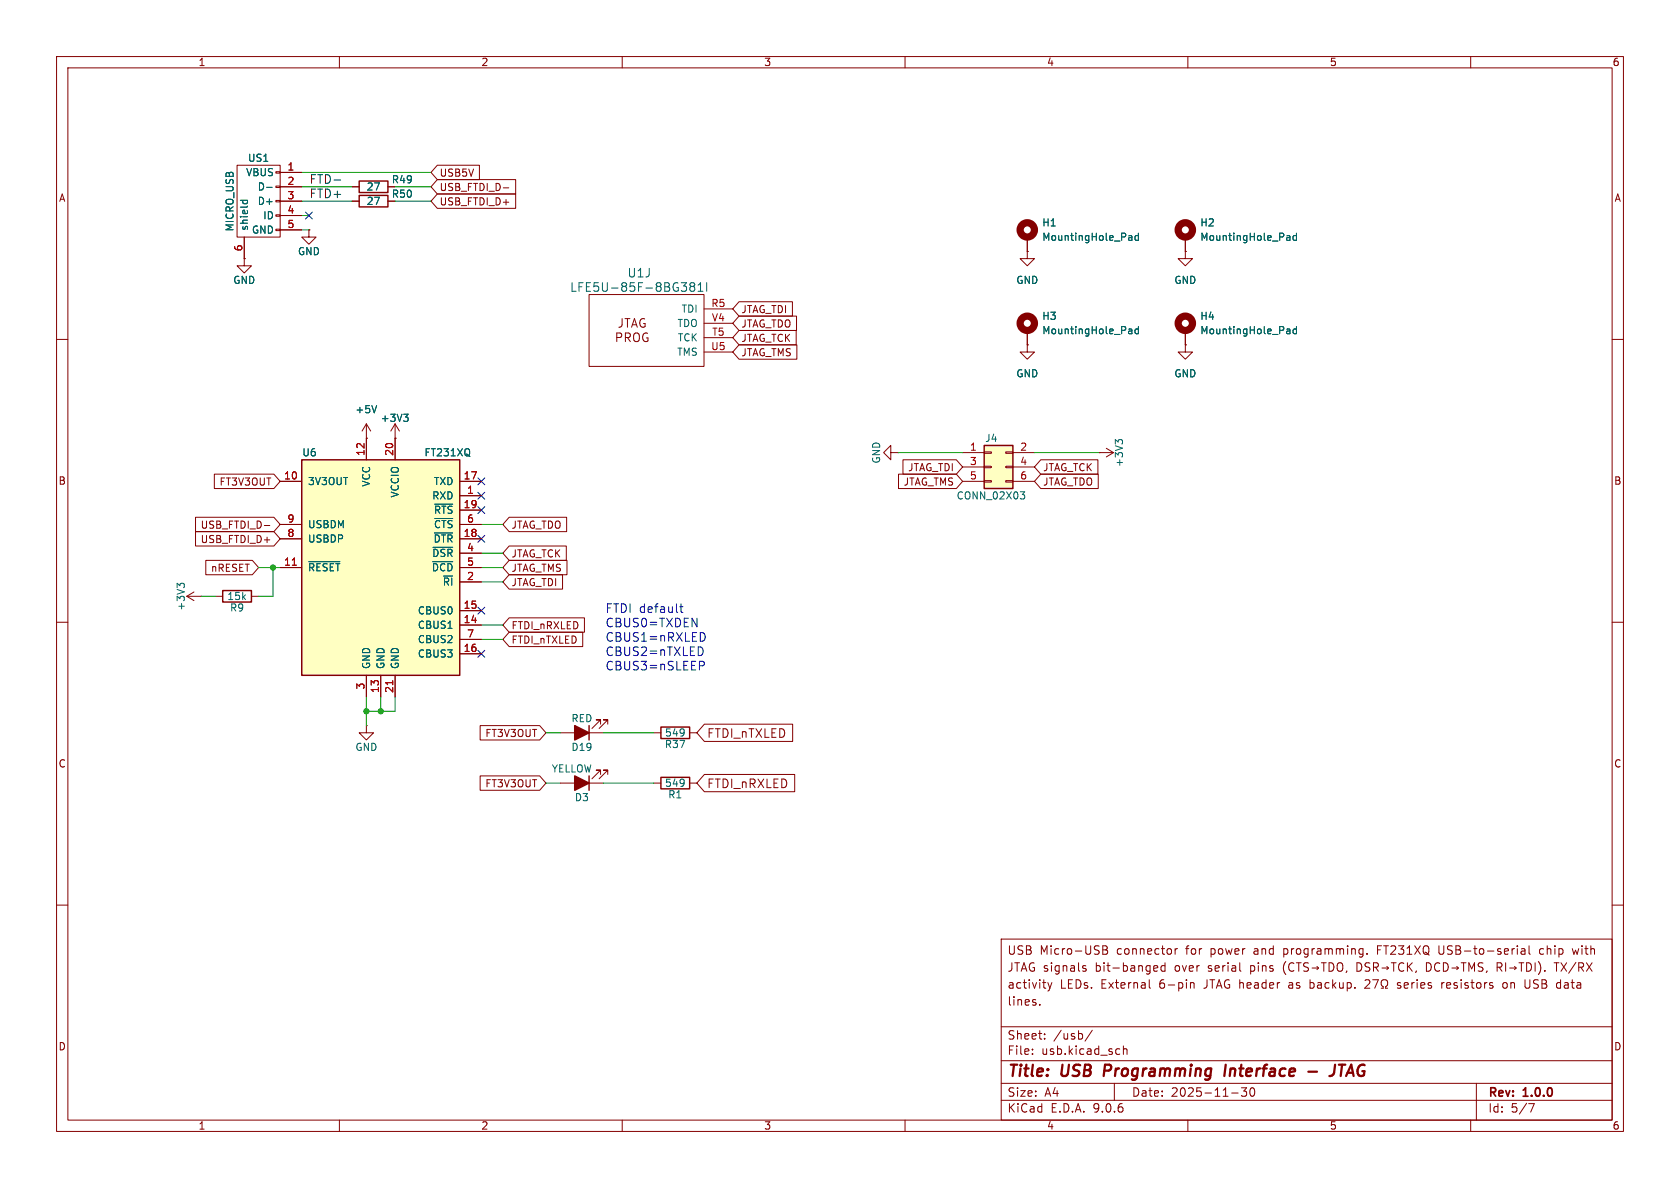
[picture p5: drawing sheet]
<svg xmlns="http://www.w3.org/2000/svg" width="297mm" height="210mm" viewBox="0 0 297 210" stroke-linecap="round" stroke-linejoin="round" font-family="sans-serif">
<g fill="none" stroke="#840000" stroke-width=".18">
<path d="M10 10h277v190h-277zM12 12h273v186h-273zM60 10v2M110 10v2M160 10v2M210 10v2M260 10v2M62.2 33h1.3M68.6 33h1.2M181.6 44.5v1.2h1.3l-1.3 1.3-1.3-1.3h1.3M181.6 44.5h.1M181.6 41.9v2.6"/>
<path d="M181.6 58.4v2.6M209.5 44.5v1.2h1.3l-1.3 1.3-1.2-1.3h1.2M209.5 44.5h.1M209.5 41.9v2.6M10 60h2M181.6 61v1.2h1.3l-1.3 1.3-1.3-1.3h1.3M181.6 61h.1M195.6 79.2l1.2 .8M209.5 61v1.2h1.3l-1.3 1.3-1.2-1.3h1.2M209.5 61h.1M285 60h2M194.3 80h.1"/>
<path d="M194.3 80h2.5M196.8 80l-1.2 .8M10 110h2M285 110h2M64.8 128.3v1.2h1.2l-1.2 1.3-1.3-1.3h1.3M64.8 128.3h.1M10 160h2M177 166h108v32h-108zM183.8 177.6v.1M185.2 173.7l.4 1M185.6 174.7l-.1 .4-.3 .1M186 173.7l-.4 1"/>
<path d="M191.5 171.1l.5 .2v.1v.2l-.5 .1M191.5 170.8h.5M195 167.2h.5l.2 .1v.3l-.2 .3a.4 .4 0 0 1 .3 .4 .4 .4 0 0 1-.3 .4h-.5zM195 167.9h.5M203.2 173.2v1.3l.2 .2M204 171.6h.6M204 170.8l.5-.1 .2 .4-.7 .1M206 170.8l-.5-.1-.3 .3v.4l.2 .2h.6M206 170.2v1.5M207.7 167.7v1M208.2 167.7l-.3 .1-.2 .2M210.5 173.7v1"/>
<path d="M210.5 173.8l.2-.1 .3 .1 .1 .9M227.2 170.1a1.74 1.74 0 0 0 .1 2.2M228.7 170.3a.6 .6 0 0 0-.7 0 .6 .6 0 0 0-.2 .8 .56 .56 0 0 0 .3 .5 .56 .56 0 0 0 .6 0M229.2 170.2h.8M229.6 170.2v1.5M231.3 170.3l-.6-.1-.2 .1v.5l.7 .3 .1 .3-.3 .3-.5-.1M231.6 173.2v1.5M231.6 174.6l.1 .1M231.7 173.7l-.1 .1M232 171.1h1.1M232.8 170.8l.3 .3M233.1 171.1l-.3 .3"/>
<path d="M233.6 170.2h.9M234 170.2v1.5M235 170.2a.76 .76 0 0 1 .8 .7 .76 .76 0 0 1-.8 .8zM236.5 170.4a.5 .5 0 0 1 .5-.2 .5 .5 0 0 1 .4 .5v.5a.5 .5 0 0 1-.5 .5 .5 .5 0 0 1-.5-.5zM238.1 171.6l-.1 .3M239.9 170.2a.76 .76 0 0 1 .9 .7 .76 .76 0 0 1-.9 .8zM240.8 167.7l.2 .1M241 167.7v1.2l-.2 .2M241 168.6l-.2 .1M241.3 173.3l.6-.1 .2 .1 .1 .3-1 1.1h1M241.7 168.6v.1M242.2 170.3l-.6-.1-.2 .1v.5l.6 .3 .2 .3-.3 .3-.6-.1"/>
<path d="M242.7 173.2h1l-.7 1.5M242.8 171l.7-.1 .2-.2-.1-.4-.2-.1h-.6v1.5M243.2 171l.5 .7M243.5 167.9h.5M244.2 174.7h.3v-.3a.64 .64 0 0 1-.3-.9 .64 .64 0 0 1 .9-.2 .69 .69 0 0 1-.1 1.1v.3h.3M244.2 167.2h-.7v1.5M244.3 171.1h1.2M245.2 170.8l.3 .3M245.5 171.1l-.3 .3M246 170.2h.8M246.4 170.2v1.5M247 174.6l.5 .1"/>
<path d="M247.5 173.7l-.4 .1-.1 .1 .1 .2 .4 .1M248.2 170.3a.6 .6 0 0 0-.8 0 .6 .6 0 0 0-.2 .8 .56 .56 0 0 0 .3 .5 .56 .56 0 0 0 .7 0M248.8 170.2v1.5M249 170.8l.7 .9M249.7 170.2l-.9 .9M250.4 171.6l-.2 .3M252.2 170.2a.76 .76 0 0 1 .8 .7 .76 .76 0 0 1-.8 .8zM254.4 167.2v1.2l.3 .3M254.5 170.3a.6 .6 0 0 0-.7 0 .6 .6 0 0 0-.2 .8 .56 .56 0 0 0 .3 .5 .56 .56 0 0 0 .6 0M254.9 173.7v1M255.2 170.2a.76 .76 0 0 1 .8 .7 .76 .76 0 0 1-.8 .8zM255.3 173.7l-.3 .1-.1 .2"/>
<path d="M256.7 171.1h1.1M257.5 170.8l.3 .3M257.8 171.1l-.3 .3M258.3 170.2h.9M258.7 170.2v1.5M259.7 171.7v-1.5l.5 1.1 .5-1.1v1.5M262.2 170.3l-.6-.1-.2 .1v.5l.6 .3 .2 .3-.3 .3-.6-.1M262.9 171.6l-.2 .3M264.7 171l.7-.1 .1-.2v-.4l-.3-.1h-.5v1.5M265 171l.5 .7M266.2 170.2v1.5M266.4 173.8l-.4-.1-.3 .3v.4l.1 .2 .4 .1 .2-.1"/>
<path d="M266.9 171.1h1.1M267.7 170.8l.3 .3M268 171.1l-.3 .3M268.2 167.2v.1M268.2 167.7v1M268.5 170.2h.9M269 167.8h.5l.1 .9M269 170.2v1.5M269.6 168.1h-.5a.29 .29 0 0 0-.2 .3 .29 .29 0 0 0 .2 .3l.5-.1M269.9 170.2a.76 .76 0 0 1 .9 .7 .76 .76 0 0 1-.9 .8zM270.3 167.2v1.3l.2 .2M270.5 173.2v1.2l-.2 .2-.4 .1"/>
<path d="M271.4 170.2v1.5M272 170a1.72 1.72 0 0 1 0 2.3M272.7 167.7l-.4 .1-.1 .2v.6l.5 .1M273.1 171.6v.1M274.7 170.2h.9M275.2 170.2v1.5M278 167.7l.2 1 .3-.7M285 160h2M60 198v2M110 198v2M160 198v2M177 194.5h108"/>
<path d="M177 191.5h108M177 187.5h108M177 181.5h108M182.5 186.3v.1M182.5 185.5v.1M184.7 183.6v.1M184.7 182.8v.1M193.1 182.1l-1.3 2M197 191.5v3M197.8 185.4l.2 .1M198 186.3l-.2 .1M198.6 184.9v1.5"/>
<path d="M198.6 185.5l.2-.1 .4 .1v.9M210 198v2M217.7 193.2h1.2M219.5 192.3h.9l-.5 .6 .4 .1v.7l-.2 .1h-.4l-.2-.1M221.1 192.4l.2-.1a.81 .81 0 0 1 .6 .6 .81 .81 0 0 1-.3 .8l-.1 .1a.81 .81 0 0 1-.4-1.4zM260 198v2M261 191.5v6.5M270.2 195.1h1l-.6 1.5"/>
</g>
<path d="M195.4 188.2l-.3 2M216.7 188.2l-.3 2M231.3 189.4h1.5M236 188.2l-.2 1.4-.3 .5M236.7 188.2h1.1M237.3 188.2l-.3 2" fill="none" stroke="#840000" stroke-width=".4"/>
<path d="M63.5 32h5.1v2h-5.1z" fill="none" stroke="#840000" stroke-width=".25"/>
<g fill="none" stroke="#840000" stroke-width="1.3">
<circle cx="181.6" cy="40.6" r="1.27"/>
<circle cx="181.6" cy="57.1" r="1.27"/>
<circle cx="209.5" cy="40.6" r="1.27"/>
</g>
<g fill="none" stroke="#006464" stroke-width=".18">
<path d="M199.7 41.6h.2l.2 .2v.7M199.7 58.2h.2l.2 .1v.7M200.1 42.4l-.4 .1M200.1 41.9l-.4 .1M200.1 58.9l-.4 .1M200.1 58.5h-.4M201.3 41.7l-.4-.1-.3 .3 .2 .5h.5M201.3 41.2v1.3M201.3 57.7v1.3M201.3 58.2h-.4l-.3 .2 .2 .5h.5M227.6 41.6h.3l.1 .2v.7M228 42.4l-.4 .1"/>
<path d="M228 41.9l-.4 .1M229.2 41.7l-.4-.1-.2 .3 .1 .5h.5M229.2 41.2v1.3M197.7 78.1l-.5-.4v.8M197.7 78l.2-.3h.3l.2 .3"/>
</g>
<path d="M174 78.7h5.1v7.7h-5.1z" fill="#ffffc2"/>
<path d="M174 78.7h5.1v7.7h-5.1zM104.1 128.3v2.5M104.1 137.2v2.5" fill="none" stroke="#840000" stroke-width=".25"/>
<g fill="none" stroke="#840000" stroke-width=".18">
<path d="M41.9 29.2h7.6v12.7h-7.6zM48.8 30.4h.7v.2h-.7zM48.8 32.9h.7v.2h-.7zM48.8 35.4h.7v.3h-.7zM48.8 38h.7v.2h-.7zM49.5 30.5h3.8M49.5 33h3.8M49.5 35.6h3.8M49.5 38.1h3.8M43.2 45.7v1.3h1.2l-1.2 1.3-1.3-1.3h1.3M43.2 45.7h.1M43.2 41.9v3.8"/>
<path d="M48.8 40.5h.7v.3h-.7zM49.5 40.6h3.8M54.6 40.6v1.3h1.3l-1.3 1.3-1.3-1.3h1.3M54.6 40.6h.1M209.5 58.4v2.6M174 79.9h1.3v.2h-1.3zM177.8 79.9h1.3v.2h-1.3zM170.2 80h3.8M170.2 82.6h3.8M170.2 85.1h3.8M174 82.4h1.3v.3h-1.3zM174 85h1.3v.2h-1.3z"/>
<path d="M177.8 82.4h1.3v.3h-1.3zM177.8 85h1.3v.2h-1.3zM179.1 80h3.8M179.1 82.6h3.8M179.1 85.1h3.8M33 105.4l1.3 .8M33 105.4h2.6M34.3 104.6l-1.3 .8M35.6 105.4h.1M99.1 129.5h7.6M99.1 138.4h7.6M106.2 128v-.7h-.8h.8l-1.6 1.5"/>
<path d="M106.2 136.9v-.8h-.8h.8l-1.6 1.6M107.4 128v-.7h-.7h.7l-1.5 1.5M107.4 136.9v-.8h-.7h.7l-1.5 1.6"/>
</g>
<path d="M42.5 35.4h1.3M43 35.4l-.1 .4M43.7 35.4l.1 .4M47.1 33.1h1M227.6 58.2h.3l.1 .1v.7M228 58.9l-.4 .1M228 58.5h-.4M229.2 58.2h-.4l-.2 .2 .1 .5h.5M229.2 57.7v1.3M180.4 86.9h.8l-.5 .5 .4 .1 .1 .5-.3 .2h-.3M31.8 103.5l-.5-.4v.8M31.8 103.4l.2-.3h.3l.3 .3" fill="none" stroke="#006464" stroke-width=".18"/>
<circle cx="209.5" cy="57.1" r="1.27" fill="none" stroke="#840000" stroke-width="1.3"/>
<g fill="#840000" stroke="#840000" stroke-width=".25">
<path d="M101.6 128.3l2.5 1.2-2.5 1.3z"/>
<path d="M101.6 137.2l2.5 1.2-2.5 1.3z"/>
</g>
<path d="M53.3 81.3h28v38.1h-28z" fill="#ffffc2"/>
<path d="M63.5 34.5h5.1v2.1h-5.1zM53.3 81.3h28v38.1h-28zM39.4 104.4h5v2h-5zM116.8 128.5h5.1v2.1h-5.1zM116.8 137.4h5.1v2h-5.1z" fill="none" stroke="#840000" stroke-width=".25"/>
<g fill="none" stroke="#840000" stroke-width=".18">
<path d="M49.5 35.6h3.8M49.5 30.5h3.8M49.5 33h3.8M49.5 38.1h3.8M62.2 35.6h1.3M62.2 33h1.3M68.6 35.6h1.2M68.6 33h1.2M77.3 31.7h13.9v2.6h-13.9l-1.1-1.3zM77.3 34.3h13.9v2.5h-13.9l-1.1-1.2zM77.3 29.2h7.5v2.6h-7.5l-1.1-1.3zM89 33.2h.9"/>
<path d="M43.2 45.7h.1M43.2 41.9v3.8M49.5 40.6h3.8M54.6 40.6h.1M104.1 52.1h20.4v12.7h-20.4zM124.5 54.6h5M124.5 57.2h5M124.5 59.7h5M130.7 53.3h9.4v2.6h-9.4l-1.2-1.3zM130.7 58.4h10.1v2.6h-10.1l-1.2-1.3zM130.7 55.9h10.1v2.5h-10.1l-1.2-1.2zM181.6 44.5h.1"/>
<path d="M181.6 41.9v2.6M181.6 58.4v2.6M209.5 44.5h.1M209.5 41.9v2.6M209.5 58.4v2.6M64.8 77.5h.1M64.8 74.9v6.4M64.8 74.9l-.8 1.3M64.8 74.9l.7 1.3M69.8 77.5h.1M69.8 74.9v6.4M69.8 74.9l-.7 1.3"/>
<path d="M69.8 74.9l.8 1.3M124.5 62.2h5M130.7 61h10.2v2.5h-10.2l-1.2-1.3zM181.6 61h.1M209.5 61h.1M34.6 91.4h13.8l1.1 1.3-1.1 1.3h-13.8zM34.6 94h13.8l1.1 1.3-1.1 1.2h-13.8zM36.4 99.1h8.2l1.1 1.2-1.1 1.3h-8.2zM37.9 83.8h10.5l1.1 1.3-1.1 1.3h-10.5zM46.7 92.9h1M49.5 85.1h3.8M49.5 92.7h3.8"/>
<path d="M49.5 95.3h3.8M81.3 85.1h3.8M81.3 92.7h3.8M81.3 95.3h3.8M81.3 87.6h3.8M81.3 90.2h3.8M81.3 97.8h3.8M90 99.1h10.2v2.5h-10.2l-1.1-1.3zM90 91.4h10.2v2.6h-10.2l-1.1-1.3zM90 96.5h10.1v2.6h-10.1l-1.1-1.3zM157.5 80v-1.3l-1.3 1.3 1.3 1.3v-1.3h1.2M158.7 80h.1"/>
<path d="M158.8 83.8h10.3l1.1 1.3-1.1 1.3h-10.3zM159.6 81.3h9.5l1.1 1.3-1.1 1.2h-9.5zM184 81.3h10.1v2.5h-10.1l-1.1-1.2zM184 83.8h10.2v2.6h-10.2l-1.1-1.3zM38.1 105.4h1.3M44.4 105.4h1.3M49.5 100.3h3.8M64.8 119.4v3.8M67.3 119.4v3.8M69.8 119.4v3.8M81.3 100.3h3.8M81.3 102.9h3.8"/>
<path d="M81.3 108h3.8M81.3 110.5h3.8M81.3 113h3.8M81.3 115.6h3.8M90 101.6h9.4v2.5h-9.4l-1.1-1.2zM90 109.2h13.3v2.6h-13.3l-1.1-1.3zM90 111.8h13v2.5h-13l-1.1-1.3zM84.9 137.2h10.5l1.1 1.2-1.1 1.3h-10.5zM84.9 128.3h10.5l1.1 1.2-1.1 1.3h-10.5zM115.6 129.5h1.2M115.6 138.4h1.2M121.9 129.5h1.3"/>
<path d="M121.9 138.4h1.3M124.5 128h15.6v3.1h-15.6l-1.3-1.6zM124.5 136.9h16v3.1h-16l-1.3-1.6z"/>
</g>
<g fill="none" stroke="#006464" stroke-width=".18">
<path d="M42.5 35.4h1.3M43 35.4l-.1 .4M43.7 35.4l.1 .4M47.1 33.1h1M120.4 50h1l-.5 .6M121.2 50.6l.2 .2-.2 .6M122.2 50.6l-.2-.3 .2-.3h.3l.3 .3-.3 .3M122.2 50.6l-.2 .3v.5l.2 .1 .5-.1 .1-.2v-.4l-.3-.2M122.2 50.6h.3M123.4 51.5h.9M123.4 50.4l.4-.4v1.5M124.9 50v1.5"/>
<path d="M199.7 41.6h.2l.2 .2v.7M199.7 58.2h.2l.2 .1v.7M200.1 58.9l-.4 .1M200.1 58.5h-.4M200.1 42.4l-.4 .1M200.1 41.9l-.4 .1M201.3 58.2h-.4l-.3 .2 .2 .5h.5M201.3 41.2v1.3M201.3 57.7v1.3M201.3 41.7l-.4-.1-.3 .3 .2 .5h.5M227.6 58.2h.3l.1 .1v.7M227.6 41.6h.3l.1 .2v.7"/>
<path d="M228 58.9l-.4 .1M228 58.5h-.4M228 42.4l-.4 .1M228 41.9l-.4 .1M229.2 58.2h-.4l-.2 .2 .1 .5h.5M229.2 41.7l-.4-.1-.2 .3 .1 .5h.5M229.2 41.2v1.3M229.2 57.7v1.3M66.6 71.7l-.4 1.3M71.4 73.2h.7l-.4 .5M71.9 73.7l.2 .2v.4l-.2 .2M54.6 99.3h5.5"/>
<path d="M76.5 99.3h3.5M76.5 96.7h3.5M76.8 94.2h3.2M76.8 89.1h3.2M76.8 91.7h3.2"/>
</g>
<path d="M51.7 99.9h.7M69.4 120.3v.7" fill="none" stroke="#a90000" stroke-width=".18"/>
<path d="M59.1 31.8h1.1" fill="none" stroke="#0f0f0f" stroke-width=".18"/>
<g fill="none" stroke="#009600" stroke-width=".18">
<path d="M53.3 33h8.9M53.3 35.6h8.9M53.3 30.5h22.9M53.3 38.1h1.3M69.8 33h6.4M69.8 35.6h6.4M53.3 40.6h1.3M85.1 92.7h3.8M85.1 97.8h3.8M158.7 80h11.5M182.9 80h11.4M35.6 105.4h2.5"/>
<path d="M45.7 100.3h3.8M48.3 100.3v5.1h-2.6M85.1 113h3.8M85.1 100.3h3.8M85.1 102.9h3.8M85.1 110.5h3.8M64.8 123.2v5.1M67.3 123.2v2.5M69.8 123.2v2.5h-5M96.5 129.5h2.6M96.5 138.4h2.6M106.7 129.5h8.9"/>
<path d="M106.7 138.4h8.9"/>
</g>
<g fill="none" stroke="#000084" stroke-width=".18">
<path d="M54 37.5l1.2 1.2M55.2 37.5l-1.2 1.2M84.5 87l1.2 1.2M84.5 84.5l1.2 1.2M84.5 89.6l1.2 1.2M84.5 94.6l1.2 1.3M85.7 87l-1.2 1.2M85.7 84.5l-1.2 1.2M85.7 89.6l-1.2 1.2M85.7 94.6l-1.2 1.3M84.5 107.3l1.2 1.3M84.5 115l1.2 1.2"/>
<path d="M85.7 107.3l-1.2 1.3M85.7 115l-1.2 1.2"/>
</g>
<path d="M120.2 107.3h.6M120.4 106.7v1.3l.4 .3M122.3 109.3l.9 1.5v-1.5M123.7 116.9h.5l.3 .3-.1 .4-.7 .1M123.8 111.8a.77 .77 0 0 1 .9 .8 .77 .77 0 0 1-.9 .7M123.8 114.4a.82 .82 0 0 1 .5 .7 .82 .82 0 0 1-.5 .8" fill="none" stroke="#0000c2" stroke-width=".18"/>
<g fill="#009600" stroke="#009600" stroke-width=".18">
<circle cx="67.3" cy="125.7" r=".46"/>
<circle cx="64.8" cy="125.7" r=".46"/>
<circle cx="48.3" cy="100.3" r=".46"/>
</g>
<g font-size="2.8" fill="#840000">
<text x="178" y="190.9">Title:</text>
<text x="187.7" y="190.9">USB</text>
<text x="196" y="190.9">Programming</text>
<text x="218.1" y="190.9">Interface</text>
<text x="233.7" y="190.9">-</text>
<text x="238.5" y="190.9">JTAG</text>
</g>
<g font-size="2.1" fill="#0f0f0f">
<text x="54.6" y="32.6">FTD-</text>
<text x="54.6" y="35.1">FTD+</text>
</g>
<g font-size="2.1" fill="#006464">
<text x="100.7" y="51.8">LFE5U-85F-8BG381I</text>
<text x="110.8" y="49.3">U1J</text>
</g>
<g font-size="2.1" fill="#840000">
<text x="109.1" y="58.1">JTAG</text>
<text x="108.6" y="60.7">PROG</text>
<text x="124.9" y="130.6">FTDI_nTXLED</text>
<text x="124.9" y="139.5">FTDI_nRXLED</text>
<text x="178" y="172">JTAG signals</text>
<text x="178" y="169">USB</text>
<text x="183.8" y="169">Micro-USB</text>
<text x="193.7" y="172">bit-banged</text>
<text x="197.5" y="169">connector</text>
<text x="207.8" y="172">over</text>
<text x="209.8" y="169">for</text>
<text x="213.8" y="172">serial</text>
<text x="214.3" y="169">power</text>
<text x="221.4" y="172">pins</text>
<text x="222.1" y="169">and</text>
<text x="227.4" y="169">programming.</text>
<text x="244.2" y="169">FT231XQ</text>
<text x="255.2" y="169">USB-to-serial</text>
<text x="273.2" y="169">chip</text>
<text x="276.1" y="172">TX/RX</text>
<text x="279.2" y="169">with</text>
<text x="178" y="178">lines.</text>
<text x="178" y="175">activity</text>
<text x="187.4" y="175">LEDs.</text>
<text x="194.7" y="175">External</text>
<text x="205.1" y="175">6-pin</text>
<text x="213.1" y="175">JTAG header</text>
<text x="228.4" y="175">as</text>
<text x="232.2" y="175">backup.</text>
<text x="248.1" y="175">series</text>
<text x="256" y="175">resistors</text>
<text x="267" y="175">on</text>
<text x="271" y="175">USB</text>
<text x="276.8" y="175">data</text>
<text x="178" y="184">Sheet:</text>
<text x="186.2" y="184">/usb/</text>
<text x="178" y="186.7">File:</text>
<text x="184.1" y="186.7">usb.kicad_sch</text>
<text x="178" y="196.9">KiCad</text>
<text x="178" y="194.1">Size:</text>
<text x="184.7" y="194.1">A4</text>
<text x="185.7" y="196.9">E.D.A.</text>
<text x="193.3" y="196.9">9.0.6</text>
<text x="200" y="194.1">Date:</text>
<text x="207" y="194.1">2025-11-30</text>
<text x="263" y="194.3">Rev:</text>
<text x="263" y="196.9">Id:</text>
<text x="267.1" y="196.9">5/7</text>
<text x="269.4" y="194.3">1.0.0</text>
</g>
<g font-size="2.1" fill="#0000c2">
<text x="106.9" y="113.5">CBUS1=nRXLED</text>
<text x="106.9" y="111">CBUS0=TXDEN</text>
<text x="106.9" y="108.5">FTDI default</text>
<text x="106.9" y="116.1">CBUS2=nTXLED</text>
<text x="106.9" y="118.6">CBUS3=nSLEEP</text>
</g>
<g font-size="1.8" fill="#840000">
<text x="35" y="11.9">1</text>
<text x="85" y="11.9">2</text>
<text x="135" y="11.9">3</text>
<text x="185" y="11.9">4</text>
<text x="235" y="11.9">5</text>
<text x="285" y="11.9">6</text>
<text x="10.3" y="35.9">A</text>
<text x="77.6" y="34">USB_FTDI_D-</text>
<text x="77.6" y="31.4">USB5V</text>
<text x="285.3" y="35.9">A</text>
<text x="77.6" y="36.5">USB_FTDI_D+</text>
<text x="131" y="55.6">JTAG_TDI</text>
<text x="131" y="58.1">JTAG_TDO</text>
<text x="131" y="60.6">JTAG_TCK</text>
<text x="131" y="63.2">JTAG_TMS</text>
<text x="160.4" y="83.5">JTAG_TDI</text>
<text x="184.3" y="83.5">JTAG_TCK</text>
<text x="10.3" y="85.9">B</text>
<text x="38.7" y="86">FT3V3OUT</text>
<text x="159.7" y="86">JTAG_TMS</text>
<text x="184.3" y="86">JTAG_TDO</text>
<text x="285.3" y="85.9">B</text>
<text x="35.4" y="93.7">USB_FTDI_D-</text>
<text x="90.3" y="93.7">JTAG_TDO</text>
<text x="35.4" y="96.2">USB_FTDI_D+</text>
<text x="37.2" y="101.3">nRESET</text>
<text x="90.3" y="101.3">JTAG_TMS</text>
<text x="90.3" y="98.7">JTAG_TCK</text>
<text x="90.3" y="103.8">JTAG_TDI</text>
<text x="90.3" y="111.4">FTDI_nRXLED</text>
<text x="90.3" y="114">FTDI_nTXLED</text>
<text x="85.7" y="130.5">FT3V3OUT</text>
<text x="10.3" y="135.9">C</text>
<text x="285.3" y="135.9">C</text>
<text x="85.7" y="139.4">FT3V3OUT</text>
<text x="10.3" y="185.9">D</text>
<text x="285.3" y="185.9">D</text>
<text x="35" y="199.9">1</text>
<text x="85" y="199.9">2</text>
<text x="135" y="199.9">3</text>
<text x="185" y="199.9">4</text>
<text x="235" y="199.9">5</text>
<text x="285" y="199.9">6</text>
</g>
<g font-size="1.8" fill="#006464">
<text x="43.7" y="28.8">US1</text>
<text x="43.4" y="31.3">VBUS</text>
<text x="45.5" y="33.9">D-</text>
<text x="64.7" y="33.9">27</text>
<text x="69.2" y="32.6">R49</text>
<text x="69.2" y="35.2">R50</text>
<text x="41.5" y="41" transform="rotate(-90 41.5 41)">MICRO_USB</text>
<text x="44" y="40.9" transform="rotate(-90 44 40.9)">shield</text>
<text x="44.4" y="41.5">GND</text>
<text x="45.5" y="36.4">D+</text>
<text x="46.4" y="39">ID</text>
<text x="64.7" y="36.4">27</text>
<text x="184.2" y="40.2">H1</text>
<text x="212.1" y="40.2">H2</text>
<text x="52.6" y="45.3">GND</text>
<text x="184.2" y="42.8">MountingHole_Pad</text>
<text x="212.1" y="42.8">MountingHole_Pad</text>
<text x="41.1" y="50.4">GND</text>
<text x="179.6" y="50.4">GND</text>
<text x="207.5" y="50.4">GND</text>
<text x="119.7" y="58">TDO</text>
<text x="120.4" y="55.5">TDI</text>
<text x="184.2" y="56.7">H3</text>
<text x="184.2" y="59.3">MountingHole_Pad</text>
<text x="212.1" y="56.7">H4</text>
<text x="212.1" y="59.3">MountingHole_Pad</text>
<text x="119.6" y="63.1">TMS</text>
<text x="119.7" y="60.6">TCK</text>
<text x="179.6" y="66.9">GND</text>
<text x="207.5" y="66.9">GND</text>
<text x="62.7" y="73.3">+5V</text>
<text x="67.2" y="74.8">+3V3</text>
<text x="53.3" y="80.9">U6</text>
<text x="74.9" y="80.9">FT231XQ</text>
<text x="155.8" y="82" transform="rotate(-90 155.8 82)">GND</text>
<text x="174.1" y="78.3">J4</text>
<text x="198.7" y="82.7" transform="rotate(-90 198.7 82.7)">+3V3</text>
<text x="54.4" y="86">3V3OUT</text>
<text x="65.6" y="86.1" transform="rotate(-90 65.6 86.1)">VCC</text>
<text x="70.7" y="88.1" transform="rotate(-90 70.7 88.1)">VCCIO</text>
<text x="76.3" y="88.5">RXD</text>
<text x="76.6" y="86">TXD</text>
<text x="169" y="88.5">CONN_02X03</text>
<text x="54.4" y="93.6">USBDM</text>
<text x="76.6" y="91">~{RTS}</text>
<text x="76.6" y="93.6">~{CTS}</text>
<text x="54.4" y="96.1">USBDP</text>
<text x="54.4" y="101.2">~{RESET}</text>
<text x="76.3" y="101.2">~{DCD}</text>
<text x="76.3" y="98.7">~{DSR}</text>
<text x="76.6" y="96.1">~{DTR}</text>
<text x="40.1" y="106.3">15k</text>
<text x="78.2" y="103.7">~{RI}</text>
<text x="32.9" y="108.1" transform="rotate(-90 32.9 108.1)">+3V3</text>
<text x="40.6" y="108.3">R9</text>
<text x="73.8" y="108.8">CBUS0</text>
<text x="73.8" y="111.4">CBUS1</text>
<text x="73.8" y="113.9">CBUS2</text>
<text x="65.6" y="118.4" transform="rotate(-90 65.6 118.4)">GND</text>
<text x="68.2" y="118.4" transform="rotate(-90 68.2 118.4)">GND</text>
<text x="70.7" y="118.4" transform="rotate(-90 70.7 118.4)">GND</text>
<text x="73.8" y="116.4">CBUS3</text>
<text x="100.9" y="127.9">RED</text>
<text x="117.5" y="130.4">549</text>
<text x="62.7" y="132.9">GND</text>
<text x="97.5" y="136.8">YELLOW</text>
<text x="100.9" y="132.9">D19</text>
<text x="117.4" y="132.4">R37</text>
<text x="101.5" y="141.8">D3</text>
<text x="117.5" y="139.3">549</text>
<text x="118" y="141.3">R1</text>
</g>
<g font-size="1.8" fill="#a90000">
<text x="50.7" y="30.2">1</text>
<text x="50.7" y="32.8">2</text>
<text x="50.7" y="35.3">3</text>
<text x="50.7" y="37.8">4</text>
<text x="50.7" y="40.4">5</text>
<text x="42.9" y="44.5" transform="rotate(-90 42.9 44.5)">6</text>
<text x="125.7" y="54.4">R5</text>
<text x="125.7" y="56.9">V4</text>
<text x="125.8" y="59.4">T5</text>
<text x="125.6" y="62">U5</text>
<text x="64.5" y="80.7" transform="rotate(-90 64.5 80.7)">12</text>
<text x="69.6" y="80.7" transform="rotate(-90 69.6 80.7)">20</text>
<text x="171.4" y="79.8">1</text>
<text x="171.4" y="82.3">3</text>
<text x="180.3" y="79.8">2</text>
<text x="180.3" y="82.3">4</text>
<text x="50.1" y="84.8">10</text>
<text x="81.9" y="84.8">17</text>
<text x="81.9" y="89.9">19</text>
<text x="82.5" y="87.4">1</text>
<text x="171.4" y="84.8">5</text>
<text x="180.3" y="84.8">6</text>
<text x="50.7" y="92.5">9</text>
<text x="50.7" y="95">8</text>
<text x="81.9" y="95">18</text>
<text x="82.5" y="92.5">6</text>
<text x="50.1" y="100.1">11</text>
<text x="82.5" y="97.5">4</text>
<text x="82.5" y="100.1">5</text>
<text x="81.9" y="107.7">15</text>
<text x="82.5" y="102.6">2</text>
<text x="81.9" y="110.2">14</text>
<text x="82.5" y="112.8">7</text>
<text x="81.9" y="115.3">16</text>
<text x="64.5" y="122" transform="rotate(-90 64.5 122)">3</text>
<text x="67.1" y="122.6" transform="rotate(-90 67.1 122.6)">13</text>
<text x="69.6" y="122.6" transform="rotate(-90 69.6 122.6)">21</text>
</g>
</svg>
